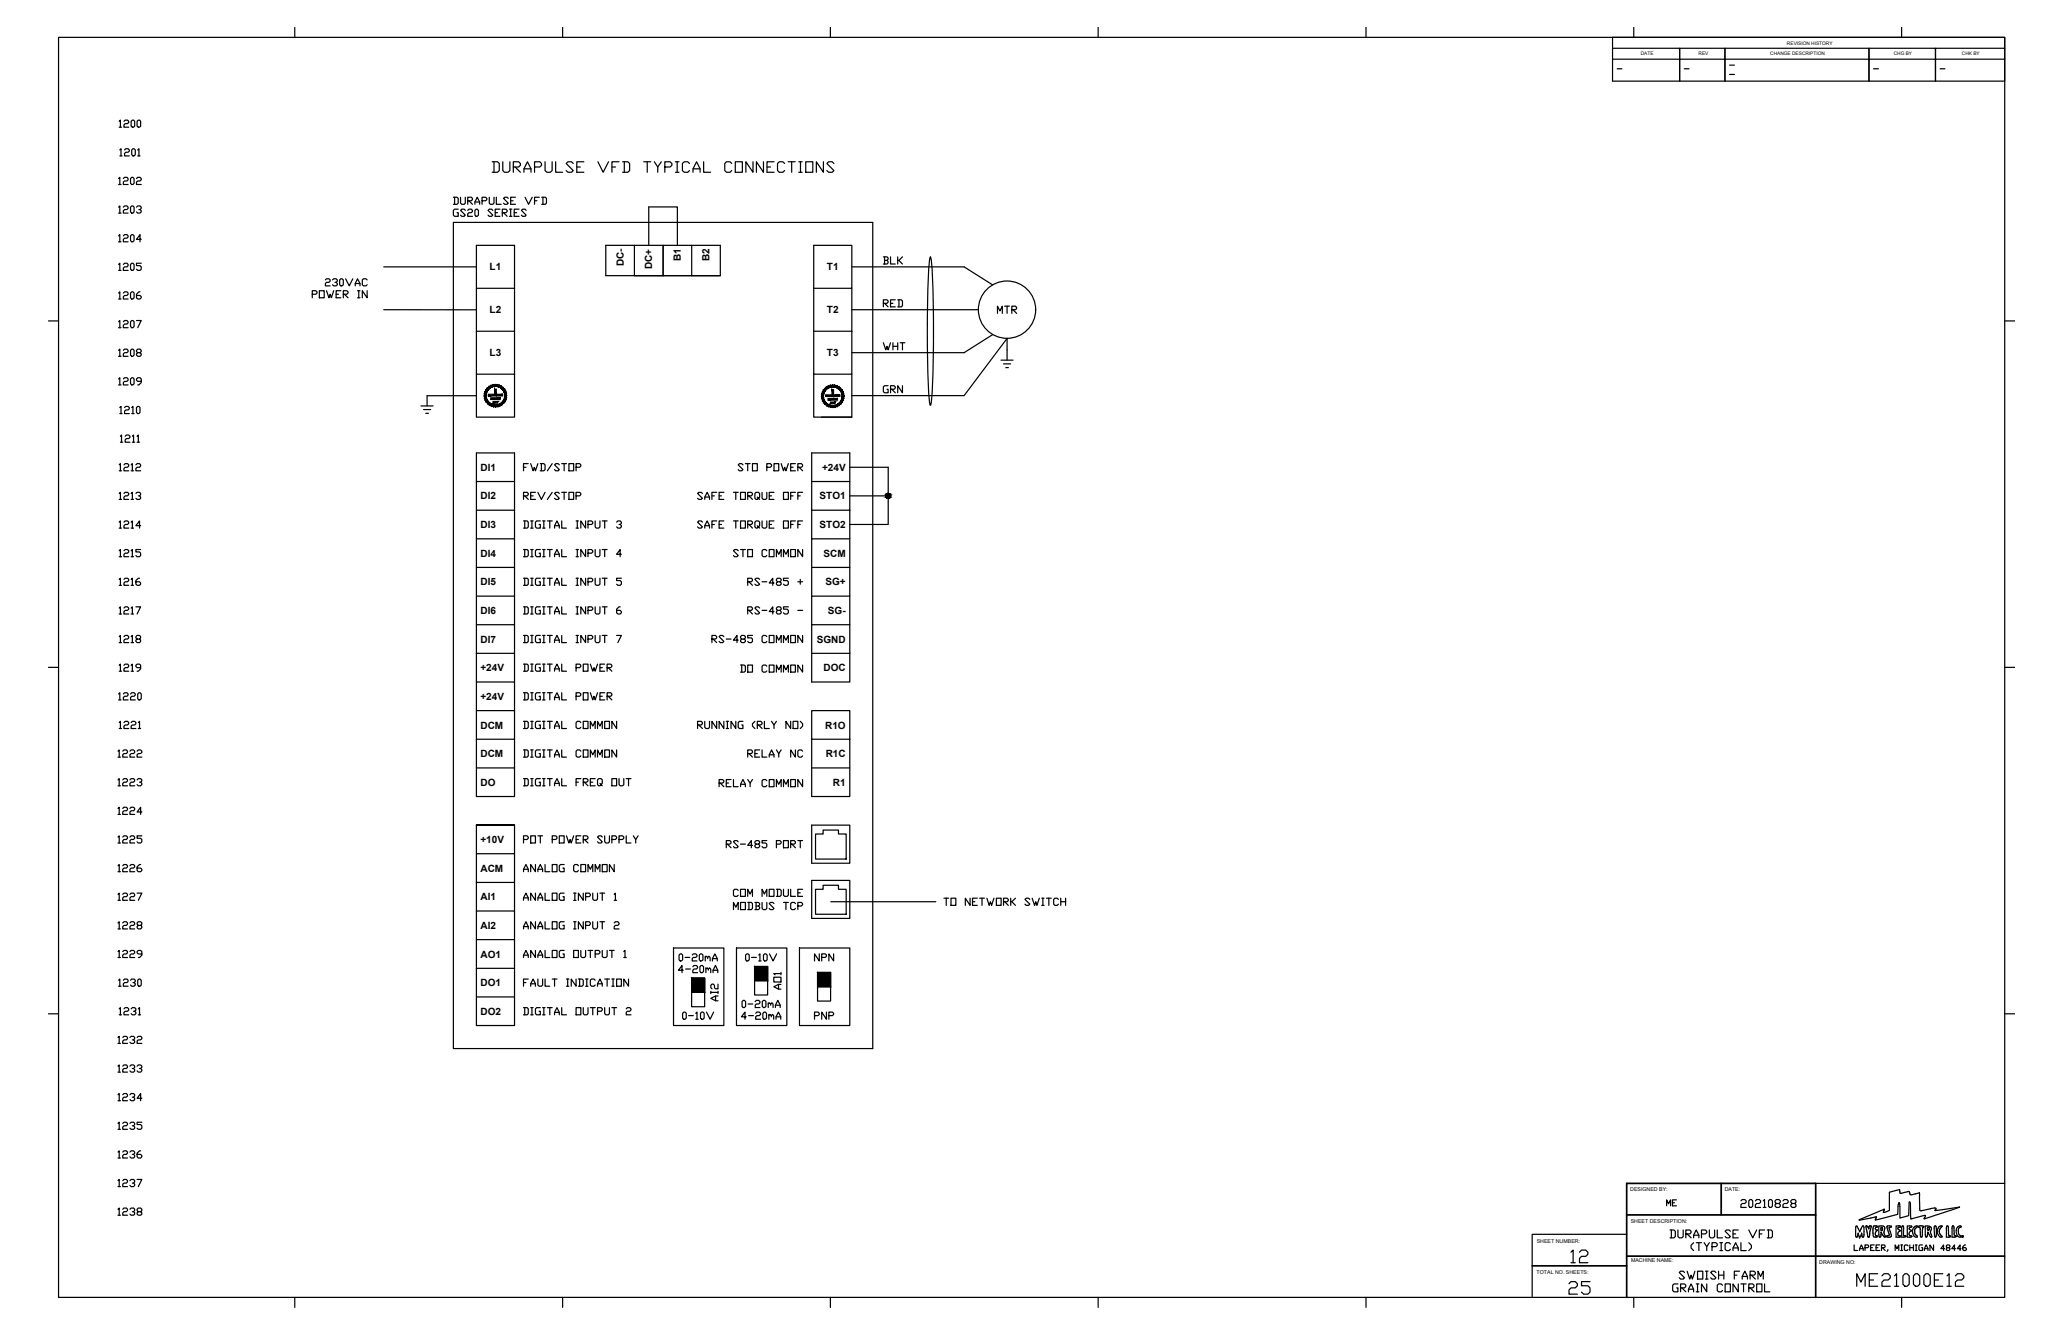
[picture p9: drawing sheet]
<svg xmlns="http://www.w3.org/2000/svg" width="432mm" height="279mm" viewBox="0 0 432 279" stroke-linecap="round" stroke-linejoin="round" font-family="sans-serif">
<!-- layer: TITLE BLOCK -->
<path d="M340.6 254.5h39.6M360.4 247.9v6.6M320.9 265.1h19.7M340.6 271.7v-23.8h39.6v23.8M340.6 263.1h79.2" fill="none" stroke="#000" stroke-width=".36"/>
<g fill="none" stroke="#000" stroke-width=".25">
<path d="M12.3 7.8h407.5v263.9h-407.5zM61.7 5.7v2.1M117.8 5.7v2.1M173.9 5.7v2.1M230 5.7v2.1M286.1 5.7v2.1M337.7 10.1h14v2.3v-2.3h9.5v2.3v-2.3h30.2v2.3v-2.3h13.9v2.3v-2.3h14.5M337.7 12.4h14v4.6v-4.6h9.5v4.6v-4.6h30.2v4.6v-4.6h13.9v4.6v-4.6h14.5M337.7 7.8v9.2h82.1v-9.2h-82.1M342.1 5.7v2.1M398.2 5.7v2.1M10.1 67.2h2.2"/>
<path d="M419.8 67.2h2.1M10.1 139.8h2.2M419.8 139.8h2.1M10.1 212.3h2.2M419.8 212.3h2.1M340.6 258.5h-19.7v13.2M380.2 247.9h39.6M61.7 271.7v2.1M117.8 271.7v2.1M173.9 271.7v2.1M230 271.7v2.1M286.1 271.7v2.1"/>
<path d="M342.1 271.7v2.1M398.2 271.7v2.1"/>
</g>
<!-- layer: 0 -->
<g fill="none" stroke="#000" stroke-width=".25">
<path d="M68.1 58.6l.3-.2h.5l.2 .2v.3l-.2 .2h-.5l-.3 .3v.5h1M69.6 58.6l.3-.2h.5l.2 .2v.3l-.2 .2h-.3M70.4 59.1l.2 .3v.2l-.2 .3h-.5l-.3-.3M71.1 58.6l.3-.2h.2l.3 .2v1l-.3 .3h-.2l-.3-.3zM72.4 58.4l.7 1.5 .8-1.5M74.4 59.9v-.5l.5-1 .5 1v.5M74.4 59.4h1M76.9 58.6l-.3-.2h-.5l-.2 .2v1l.2 .3h.5l.3-.3M80.4 55.9h19.4M94.9 46.6h87.9v173h-87.9zM94.9 41.3h.8l.3 .2v1.1l-.3 .2h-.8M95.2 41.3v1.5"/>
<path d="M96 43.8h-.8l-.3 .3v1l.3 .2h.8v-.8h-.3M96.4 41.3v1.3l.3 .2h.5l.2-.2v-1.3M97.4 44.1l-.2-.3h-.5l-.3 .3 1 1-.2 .2h-.5l-.3-.2M97.9 42.1h.8l.2-.3v-.3l-.2-.2h-.8v1.5M97.9 44.1l.3-.3h.5l.2 .3v.2l-.2 .2h-.5l-.3 .3v.5h1M98.2 42.1l.7 .7M99.4 42.8v-.5l.5-1 .5 1v.5M99.4 42.3h1M99.7 43.8h.2l.3 .3v1l-.3 .2h-.2l-.3-.2v-1zM99.8 51.4h7.9v9h-7.9zM101 42.1h.7l.2-.3v-.3l-.2-.2h-.7v1.5M102.5 41.3v1.3l.2 .2h.5l.2-.2v-1.3"/>
<path d="M103.2 44.1l-.3-.3h-.4l-.3 .3 1 1-.3 .2h-.4l-.3-.2M103.7 44.5h.5M103.9 41.3v1.5h1.1M104.7 43.8h-1v1.5h1M105.2 44.5h.7l.3-.2v-.2l-.3-.3h-.7v1.5M105.4 44.5l.8 .8M106.4 41.5l-.2-.2h-.5l-.3 .2 1 1.1-.2 .2h-.5l-.3-.2M106.7 45.3h.5M106.7 43.8h.5M106.9 42.1h.5M106.9 43.8v1.5M107.7 44.5h.5"/>
<path d="M107.9 41.3h-1v1.5h1M108.7 43.8h-1v1.5h1M109.9 41.3l.8 1.5 .7-1.5M110.2 44.1l-.3-.3h-.5l-.2 .3 1 1-.3 .2h-.5l-.2-.2M111.9 42.1h.5M112.9 41.3h-1v1.5M113.4 41.3h.8l.2 .2v1.1l-.2 .2h-.8M113.7 41.3v1.5M132.8 51.4v6.3h6.1h-12v-6.3h12v6.3M135.9 51.4v-8.1h5.9v8.1M138.9 57.7h11.9h-5.9M138.9 57.7v-6.3h11.9v6.3"/>
<path d="M138.9 57.7h6M144.9 51.4v6.3M178.4 55.9h23.5l6 3.8M194.8 53.8a61.2 61.2 0 0 1 .7 11.4l-.1 12a34.8 34.8 0 0 1-.6 7.7 61.2 61.2 0 0 1-.6-11.4l.1-12a34.8 34.8 0 0 1 .5-7.7zM65.4 61.6h.7l.3-.2v-.3l-.3-.2h-.7v1.5M66.9 60.9h1v1.5h-1zM68.4 60.9l.5 1.5 .2-.8 .3 .8 .5-1.5M70.4 61.6h.5M71.4 60.9h-1v1.5h1M71.9 61.6h.7l.3-.2v-.3l-.3-.2h-.7v1.5M72.1 61.6l.8 .8M74.9 62.4h.5"/>
<path d="M74.9 60.9h.5M75.1 60.9v1.5M76.9 60.9v1.5l-1-1.5v1.5M80.4 64.9h19.4M99.8 78.4h7.9v9h-7.9zM99.8 60.4v9M107.7 69.4h-7.9v9M107.7 60.4v18M170.4 60.4h8v-9h-8v18M170.4 69.4v9h8v-9M170.4 78.4v9h8v-9M170.4 69.4h8"/>
<path d="M178.4 64.9h26.5M178.4 60.4v9M207.9 70.1l-6 3.8h-23.5M210.9 73.3v-2.4l-9 12h-23.5M25.2 91.4l.2-.3v1.5M25.2 92.6h.5M26.2 91.4l.3-.3h.5l.2 .3v.2l-.2 .3h-.5l-.3 .2v.5h1M27.7 91.4l.3-.3v1.5M27.7 92.6h.5M28.7 91.4l.3-.3v1.5M28.7 92.6h.5M89.4 82.9h10.4"/>
<path d="M107.7 94.9h-7.9v6M170 94.9h8v6M172 87.4h6.4M178 97.9h8v11.9h-8M99.8 106.9v-6h7.9v6M99.8 112.9v-6h7.9v6M99.8 118.8v-5.9h7.9v5.9M109.6 109.1h.8l.2 .3v1l-.2 .2h-.8M109.6 115.1h.8l.2 .3v.9l-.2 .3h-.8M109.9 109.1v1.5M109.9 115.1v1.5M111.1 109.1h.5"/>
<path d="M111.1 110.6h.5M111.1 115.1h.5M111.1 116.6h.5M111.4 109.1v1.5M111.4 115.1v1.5M113.1 109.1h-.7l-.3 .3v1l.3 .2h.7v-.8h-.2M113.1 115.1h-.7l-.3 .3v.9l.3 .3h.7v-.7h-.2M113.6 109.1h.5M113.6 110.6h.5M113.6 115.1h.5M113.6 116.6h.5M113.9 109.1v1.5"/>
<path d="M113.9 115.1v1.5M114.6 109.1h1M114.6 115.1h1M115.1 109.1v1.5M115.1 115.1v1.5M116.1 110.6v-.5l.5-1 .5 1v.5M116.1 116.6v-.5l.5-1 .5 1v.5M116.1 110.1h1M116.1 116.1h1M117.6 109.1v1.5h1M117.6 115.1v1.5h1M120.6 109.1h.5"/>
<path d="M120.6 110.6h.5M120.6 115.1h.5M120.6 116.6h.5M120.9 109.1v1.5M120.9 115.1v1.5M122.6 109.1v1.5l-1-1.5v1.5M122.6 115.1v1.5l-1-1.5v1.5M123.1 109.8h.8l.2-.2v-.2l-.2-.3h-.8v1.5M123.1 115.9h.8l.2-.3v-.2l-.2-.3h-.8v1.5M124.6 109.1v1.3l.3 .2h.5l.2-.2v-1.3M124.6 115.1v1.2l.3 .3h.5l.2-.3v-1.2M126.1 109.1h1"/>
<path d="M126.1 115.1h1M126.6 109.1v1.5M126.6 115.1v1.5M129.1 109.4l.3-.3h.5l.2 .3v.2l-.5 .2M129.9 109.8l.2 .3v.3l-.2 .2h-.5l-.3-.2M130.1 116.1h-1l.8-1v1.5M170 100.9h8v6h-8zM178 106.9v6h-8v5.9M178 112.9v5.9h-8v6.1M178 118.8v6.1h-8v5.9M178 103.9h8M99.8 124.9v-6.1h7.9v6.1"/>
<path d="M99.8 130.8v-5.9h7.9v5.9M99.8 130.8h7.9v6h-7.9zM99.8 136.8v6M109.6 121.1h.8l.2 .2v1.1l-.2 .2h-.8M109.6 127.1h.8l.2 .3v.9l-.2 .3h-.8M109.6 133.1h.8l.2 .2v1l-.2 .3h-.8M109.9 121.1v1.5M109.9 127.1v1.5M109.9 133.1v1.5M111.1 121.1h.5M111.1 122.6h.5M111.1 127.1h.5"/>
<path d="M111.1 128.6h.5M111.1 133.1h.5M111.1 134.6h.5M111.4 121.1v1.5M111.4 127.1v1.5M111.4 133.1v1.5M113.1 121.1h-.7l-.3 .2v1.1l.3 .2h.7v-.8h-.2M113.1 127.1h-.7l-.3 .3v.9l.3 .3h.7v-.8h-.2M113.1 133.1h-.7l-.3 .2v1l.3 .3h.7v-.7h-.2M113.6 121.1h.5M113.6 122.6h.5M113.6 127.1h.5"/>
<path d="M113.6 128.6h.5M113.6 133.1h.5M113.6 134.6h.5M113.9 121.1v1.5M113.9 127.1v1.5M113.9 133.1v1.5M114.6 121.1h1M114.6 127.1h1M114.6 133.1h1M115.1 121.1v1.5M115.1 127.1v1.5M115.1 133.1v1.5"/>
<path d="M116.1 122.6v-.5l.5-1 .5 1v.5M116.1 128.6v-.5l.5-1 .5 1v.5M116.1 134.6v-.5l.5-1 .5 1v.5M116.1 122.1h1M116.1 128.1h1M116.1 134.1h1M117.6 121.1v1.5h1M117.6 127.1v1.5h1M117.6 133.1v1.5h1M120.6 121.1h.5M120.6 122.6h.5M120.6 127.1h.5"/>
<path d="M120.6 128.6h.5M120.6 133.1h.5M120.6 134.6h.5M120.9 121.1v1.5M120.9 127.1v1.5M120.9 133.1v1.5M122.6 121.1v1.5l-1-1.5v1.5M122.6 127.1v1.5l-1-1.5v1.5M122.6 133.1v1.5l-1-1.5v1.5M123.1 121.8h.8l.2-.2v-.3l-.2-.2h-.8v1.5M123.1 127.8h.8l.2-.2v-.2l-.2-.3h-.8v1.5M123.1 133.9h.8l.2-.3v-.3l-.2-.2h-.8v1.5"/>
<path d="M124.6 121.1v1.3l.3 .2h.5l.2-.2v-1.3M124.6 127.1v1.2l.3 .3h.5l.2-.3v-1.2M124.6 133.1v1.2l.3 .3h.5l.2-.3v-1.2M126.1 121.1h1M126.1 127.1h1M126.1 133.1h1M126.6 121.1v1.5M126.6 127.1v1.5M126.6 133.1v1.5M129.1 133.1h1l-.7 1.5M129.9 127.1h-.3l-.5 .5v.7l.3 .3h.5l.2-.3v-.2l-.2-.3h-.8M130.1 121.1h-1v.5h.8l.2 .2v.6l-.2 .2h-.5l-.3-.2"/>
<path d="M155.1 139.3h.7l.3 .2v1l-.3 .3h-.7M155.3 139.3v1.5M156.6 139.3h1v1.5h-1zM160.6 139.5l-.3-.2h-.5l-.2 .2v1l.2 .3h.5l.3-.3M161.1 139.3h1v1.5h-1zM165.6 139.3h1v1.5h-1zM168.1 139.3v1.5l-1-1.5v1.5M170 136.8v6h8v-6M170 136.8h8M178 124.9v5.9h-8v6M178 130.8v6M99.8 148.8v-6h7.9v6"/>
<path d="M99.8 148.8h7.9v6h-7.9zM99.8 154.8v6M107.7 154.8v6M109.6 151.1h.8l.2 .2v1l-.2 .3h-.8M109.6 157.1h.8l.2 .2v1l-.2 .3h-.8M109.9 151.1v1.5M109.9 157.1v1.5M111.1 151.1h.5M111.1 152.6h.5M111.1 157.1h.5M111.1 158.6h.5M111.4 151.1v1.5"/>
<path d="M111.4 157.1v1.5M113.1 151.1h-.7l-.3 .2v1l.3 .3h.7v-.8h-.2M113.1 157.1h-.7l-.3 .2v1l.3 .3h.7v-.8h-.2M113.6 151.1h.5M113.6 152.6h.5M113.6 157.1h.5M113.6 158.6h.5M113.9 151.1v1.5M113.9 157.1v1.5M114.6 151.1h1M114.6 157.1h1M115.1 151.1v1.5"/>
<path d="M115.1 157.1v1.5M116.1 152.6v-.5l.5-1 .5 1v.5M116.1 158.6v-.5l.5-1 .5 1v.5M116.1 152.1h1M116.1 158.1h1M117.6 151.1v1.5h1M117.6 157.1v1.5h1M121.6 151.3l-.2-.2h-.5l-.3 .2v1l.3 .3h.5l.2-.3M121.6 157.3l-.2-.2h-.5l-.3 .2v1l.3 .3h.5l.2-.3M122.1 151.1h1v1.5h-1zM122.1 157.1h1v1.5h-1zM123.6 152.6v-1.5l.5 1 .5-1v1.5"/>
<path d="M123.6 158.6v-1.5l.5 1 .5-1v1.5M125.1 152.6v-1.5l.5 1 .5-1v1.5M125.1 158.6v-1.5l.5 1 .5-1v1.5M126.6 151.1h1v1.5h-1zM126.6 157.1h1v1.5h-1zM129.1 151.1v1.5l-1-1.5v1.5M129.1 157.1v1.5l-1-1.5v1.5M146.1 151.8h.7l.3-.2v-.3l-.3-.2h-.7v1.5M146.3 151.8l.8 .8M147.6 151.1v1.2l.2 .3h.5l.3-.3v-1.2M150.1 151.1v1.5l-1-1.5v1.5M151.6 151.1v1.5l-1-1.5v1.5"/>
<path d="M152.1 151.1h.5M152.1 152.6h.5M152.3 151.1v1.5M154.1 151.1v1.5l-1-1.5v1.5M155.6 151.1h-.8l-.2 .2v1l.2 .3h.8v-.8h-.3M158.1 151.1l-.5 .5v.5l.5 .5M158.6 151.8h.7l.3-.2v-.3l-.3-.2h-.7v1.5M158.8 151.8l.8 .8M160.1 151.1v1.5h1M161.6 151.1l.5 .7v.8M162.6 140.8v-1.5l.5 1 .5-1v1.5M162.6 151.1l-.5 .7"/>
<path d="M164.1 140.8v-1.5l.5 1 .5-1v1.5M165.6 151.1v1.5l-1-1.5v1.5M166.1 151.1h1v1.5h-1zM167.6 151.1l.5 .5v.5l-.5 .5M170 148.8h8v6h-8zM178 154.8v6h-8v6h8v-6M99.8 160.8h7.9v6h-7.9zM99.8 178.8v-6h7.9h-7.9h7.9v6M99.8 178.8h7.9v6h-7.9zM109.6 163.1h.8l.2 .2v1l-.2 .3h-.8M109.9 163.1v1.5M111.1 163.1h.5"/>
<path d="M111.1 164.6h.5M111.4 163.1v1.5M113.1 163.1h-.7l-.3 .2v1l.3 .3h.7v-.8h-.2M113.6 163.1h.5M113.6 164.6h.5M113.9 163.1v1.5M114.6 163.1h1M115.1 163.1v1.5M116.1 164.6v-.5l.5-1 .5 1v.5M116.1 164.1h1M117.6 163.1v1.5h1M120.6 163.8h.5"/>
<path d="M121.6 163.1h-1v1.5M122.1 163.8h.8l.2-.2v-.3l-.2-.2h-.8v1.5M122.4 163.8l.7 .8M123.6 163.8h.5M124.6 163.1h-1v1.5h1M125.6 164.1l.3 .2-.3 .3h-.2l-.3-.3v-1l.3-.2h.5l.2 .2v.8l-.2 .2 .2 .3M128.1 163.1h1v1.5h-1zM129.6 163.1v1.2l.3 .3h.5l.2-.3v-1.2M131.1 163.1h1M131.6 163.1v1.5M150.6 164h.7l.3-.2v-.3l-.3-.2h-.7v1.5M150.8 164l.8 .8"/>
<path d="M152.1 164h.5M153.1 163.3h-1v1.5h1M153.6 163.3v1.5h1M155.1 164.8v-.5l.5-1 .5 1v.5M155.1 164.3h1M156.6 163.3l.5 .7v.8M157.6 163.3l-.5 .7M160.6 163.5l-.3-.2h-.5l-.2 .2v1l.2 .3h.5l.3-.3M161.1 163.3h1v1.5h-1zM162.6 164.8v-1.5l.5 1 .5-1v1.5M164.1 164.8v-1.5l.5 1 .5-1v1.5M165.6 163.3h1v1.5h-1z"/>
<path d="M168.1 163.3v1.5l-1-1.5v1.5M170 172.8h8v8h-8zM170.8 174.7h1.6v-.8h3.2v.8h1.6v5.2h-6.4zM99.8 196.8v-6h7.9v6M99.8 196.8h7.9v6h-7.9zM99.8 184.8v6M107.7 184.8v6M109.6 188.6v-.5l.5-1 .5 1v.5M109.6 194.6v-.5l.5-1 .5 1v.5M109.6 188.1h1M109.6 194.1h1M112.1 187.1v1.5l-1-1.5v1.5"/>
<path d="M112.1 193.1v1.5l-1-1.5v1.5M112.1 199.1v1.4l-1-1.4v1.4M112.6 188.6v-.5l.5-1 .5 1v.5M112.6 194.6v-.5l.5-1 .5 1v.5M112.6 188.1h1M112.6 194.1h1M114.1 187.1v1.5h1M114.1 193.1v1.5h1M114.1 199.1v1.4h1M115.6 187.1h1v1.5h-1zM115.6 193.1h1v1.5h-1zM115.6 199.1h1v1.4h-1z"/>
<path d="M118.1 187.1h-.7l-.3 .2v1l.3 .3h.7v-.8h-.2M118.1 193.1h-.7l-.3 .2v1l.3 .3h.7v-.8h-.2M118.1 199.1h-.7l-.3 .2v1l.3 .2h.7v-.7h-.2M120.1 199.1h1v1.4h-1zM120.1 187.1h.5M120.1 188.6h.5M120.1 193.1h.5M120.1 194.6h.5M120.4 187.1v1.5M120.4 193.1v1.5M121.6 199.1v1.2l.3 .2h.5l.2-.2v-1.2M122.1 187.1v1.5l-1-1.5v1.5"/>
<path d="M122.1 193.1v1.5l-1-1.5v1.5M122.6 187.8h.8l.2-.2v-.3l-.2-.2h-.8v1.5M122.6 193.8h.8l.2-.2v-.3l-.2-.2h-.8v1.5M123.1 199.1h1M123.6 199.1v1.4M124.1 187.1v1.2l.3 .3h.5l.2-.3v-1.2M124.1 193.1v1.2l.3 .3h.5l.2-.3v-1.2M124.6 199.8h.8l.2-.2v-.3l-.2-.2h-.8v1.4M125.6 187.1h1M125.6 193.1h1M126.1 199.1v1.2l.3 .2h.5l.2-.2v-1.2M126.1 187.1v1.5"/>
<path d="M126.1 193.1v1.5M127.6 199.1h1M128.1 199.1v1.4M128.6 187.3l.3-.2v1.5M128.6 193.3l.3-.2h.5l.2 .2v.3l-.2 .2h-.5l-.3 .3v.5h1M128.6 188.6h.5M130.6 199.3l.3-.2v1.4M141 198.6h10.6v16.2h-10.6zM153.6 190.5v-1.5l.5 1 .5-1v1.5M154.2 198.6h10.6v16.2h-10.6zM154.6 186.5l-.3-.2h-.5l-.2 .2v1l.2 .2h.5l.3-.2M155.1 186.3h1v1.4h-1z"/>
<path d="M155.1 189h1v1.5h-1zM156.6 187.7v-1.4l.5 1 .5-1v1.4M156.6 189h.7l.3 .2v1.1l-.3 .2h-.7M156.8 189v1.5M158.1 189h.7l.3 .2v.3l-.3 .3M158.3 189.8h.5l.3 .2v.3l-.3 .2h-.7M158.3 189v1.5M159.6 187.7v-1.4l.5 1 .5-1v1.4M159.6 189v1.3l.2 .2h.5l.3-.2v-1.3M161.1 186.3h1v1.4h-1zM162.1 189.2l-.3-.2h-.5l-.2 .2 1 1.1-.3 .2h-.5l-.2-.2M162.6 186.3h.7l.3 .2v1l-.3 .2h-.7"/>
<path d="M162.8 186.3v1.4M164.1 186.3v1.2l.2 .2h.5l.3-.2v-1.2M164.1 189h1M164.6 189v1.5M165.6 186.3v1.4h1M166.6 189.2l-.3-.2h-.5l-.2 .2v1.1l.2 .2h.5l.3-.2M167.1 189.8h.7l.3-.3v-.3l-.3-.2h-.7v1.5M167.1 187h.5M167.4 198.6h10.6v16.2h-10.6zM168.1 186.3h-1v1.4h1M170 184.4h8v8h-8zM170.8 186.3h1.6v-.9h3.2v.9h1.6v5.2h-6.4z"/>
<path d="M174 188.9h22M99.8 208.8h7.9v6h-7.9zM99.8 202.8v6M107.7 202.8v6M109.6 200.5v-.4l.5-1 .5 1v.4M109.6 211h.8l.2 .3v1l-.2 .2h-.8M109.6 200.1h1M109.6 205.8h.5M109.9 211v1.5M110.6 205.1h-1v1.5M111.1 206.6v-.5l.5-1 .5 1v.5M111.1 206.1h1"/>
<path d="M111.1 211h.5M111.1 212.5h.5M111.4 211v1.5M112.6 200.5v-.4l.5-1 .5 1v.4M112.6 205.1v1.2l.3 .3h.5l.2-.3v-1.2M112.6 200.1h1M113.1 211h-.7l-.3 .3v1l.3 .2h.7v-.7h-.2M113.6 211h.5M113.6 212.5h.5M113.9 211v1.5M114.1 205.1v1.5h1M114.6 211h1"/>
<path d="M115.1 211v1.5M115.6 205.1h1M116.1 212.5v-.5l.5-1 .5 1v.5M116.1 205.1v1.5M116.1 212h1M117.6 211v1.5h1M118.6 205.1h.5M118.6 206.6h.5M118.9 205.1v1.5M120.6 205.1v1.5l-1-1.5v1.5M120.6 211h1v1.5h-1zM121.1 205.1h.8l.2 .2v1l-.2 .3h-.8"/>
<path d="M121.4 205.1v1.5M122.1 211v1.3l.3 .2h.5l.2-.2v-1.3M122.6 205.1h.5M122.6 206.6h.5M122.9 205.1v1.5M123.6 211h1M124.1 211v1.5M124.6 205.3l-.2-.2h-.5l-.3 .2v1l.3 .3h.5l.2-.3M125.1 206.6v-.5l.5-1 .5 1v.5M125.1 211.8h.8l.2-.2v-.3l-.2-.3h-.8v1.5M125.1 206.1h1M126.6 211v1.3l.3 .2h.5l.2-.2v-1.3"/>
<path d="M126.6 205.1h1M127.1 205.1v1.5M128.1 205.1h.5M128.1 206.6h.5M128.1 211h1M128.4 205.1v1.5M128.6 211v1.5M129.1 205.1h1v1.5h-1zM130.6 200.5h.5M131.1 211.3l.3-.3h.5l.2 .3v.3l-.2 .2h-.5l-.3 .2v.5h1M131.6 205.1v1.5l-1-1.5v1.5M143.2 212h.3l.2 .2v1l-.2 .3h-.3l-.3-.3v-1z"/>
<path d="M144.2 212.7h1M144.8 204.9h2.8v6h-2.8zM144.8 204.9h2.8v2.9h-2.8zM145.7 212.2l.3-.2v1.5M145.7 213.5h.5M146.7 212.2l.2-.2h.3l.3 .2v1l-.3 .3h-.3l-.2-.3zM147.9 212l.8 1.5 .7-1.5M155.4 209.8l.2-.3h.3l.2 .3v1l-.2 .2-.5-.2zM156.3 213h-1l.7-1v1.5M156.6 210.3h1M156.8 212.7h1M158 202.4h2.7v6h-2.7z"/>
<path d="M158 202.4h2.7v3h-2.7zM158.1 209.8l.3-.3h.5l.2 .3v.2l-.2 .3h-.5l-.3 .2v.5h1M158.2 212.2l.3-.2h.5l.3 .2v.3l-.3 .2h-.5l-.3 .3v.5h1.1M159.6 209.8l.3-.3h.2l.3 .3v1l-.3 .2h-.2l-.3-.2zM159.8 212.2l.2-.2h.3l.2 .2v1l-.2 .3h-.3l-.2-.3zM160.9 210.3l.2-.3 .3 .3v.2M160.9 210v1M161 212.7l.3-.2 .2 .2v.3M161 212.5v1M161.4 210.3l.2-.3 .3 .3v.7M161.5 212.7l.3-.2 .2 .2v.8M162.4 211v-.5l.5-1 .5 1v.5"/>
<path d="M162.4 210.5h1M162.5 213.5v-.5l.5-1 .5 1v.5M162.5 213h1M171.2 203.7h2.7v6h-2.7zM171.2 203.7h2.7v3h-2.7zM388.6 258.5v.5a.2 .2 0 0 0 .3 .1 .2 .2 0 0 0 .1-.2M389 258.7v.2M389.1 258.4l-.1 .3M389.1 258.4h.1M389.1 258.5l.3 .8 .4-.9 .1 .3M389.2 257.4l-.3-.6h-.2l-.1 1.7M389.2 257.4l.3 .6 .2-.6"/>
<path d="M389.9 258.4h.1M389.9 258.7l.1 .3M390 256.8l-.3 .6M390 256.8l.1-.1a3 3 0 0 1 .2 2l-.1 .4-.2-.1M390.7 256.9l.2-.1 .3 .3M390.7 256.9l.4 1.8M391.1 258.7v.2M391.2 257.1l.2 .3v-.3M391.5 258.5l-.1 .6h-.2l-.1-.2M391.5 256.8l-.1 .3M391.5 258.3v.2M391.7 256.8h.2"/>
<path d="M391.7 256.7l-.2 .1M391.7 257.4l-.2 .9M391.8 257l-.1 .3M391.9 256.8v.2M392.3 257a3.4 3.4 0 0 0 .2 2.1h.4M392.4 256.8l-.1 .2M392.7 254.9l-3.3 .7v-.2M392.7 254.9l.2 .1M392.7 256.8h.2M392.7 256.7l-.3 .1M392.7 255.5h.1M392.7 257.3l.1 .2"/>
<path d="M392.8 258.1a.45 .45 0 0 0-.2 .5 .45 .45 0 0 0 .5 .3M392.8 255.3l-.1 .2M392.8 257.5l.3 .2M392.8 255.1v.2M392.9 256.8l.2 .2-.3 .1-.1 .2M392.9 255l-.1 .1M393.1 258.8v.2l-.2 .1M393.1 257.7l-.3 .4M393.1 257.7h.1M393.4 258.5l.1 .4a.21 .21 0 0 0 .2 .2 .21 .21 0 0 0 .2-.3M393.9 258.8v-.8l.6 1 .2 .1 .1-.2M393.9 257.1v.6"/>
<path d="M393.9 256.7l.7 .3M393.9 257.7h.1M393.9 256.8h-.5l.1 1.8M394 257.1a.36 .36 0 0 1 .2 .2 .36 .36 0 0 1-.1 .4M394 257.1h-.1M394.1 257.7l-.1 .1M394.4 253.9h.1M394.5 253.5l-.1 .4M394.5 258.4l.2 .2M394.6 253.4l-.1-.1-5.1 2.2M394.6 253.4l-.1 .1M394.6 257v1.4"/>
<path d="M394.7 258.6l.1 .3M395.2 257.2l.4 1.4v.1l-.3 .1M395.3 256.8l-.2 .1 .1 .3M395.3 258.8l-.2 .1M395.6 257.3l.4 1.3a.46 .46 0 0 1-.2 .5 .46 .46 0 0 1-.5 0l-.2-.2M395.6 257.1v.2M395.6 256.7l-.3 .1M395.7 256.8l.4 .1-.5 .2M397.4 257.3l.7 .4-.4 .2M397.5 258.7l.5 .2M397.5 257.1l-.1 .2M397.5 256.7l.4 .1"/>
<path d="M397.5 256.8h-.4v2.3h.4M397.6 252l.1-.1a.37 .37 0 0 1 .1 .6v.2M397.6 252l-.2 2.3-4.6 1.2M397.7 257.9l-.3 .4 .1 .4M397.8 256.8l.1 .2-.4 .1M397.9 259.1h-.4M398 258.9v.1M398 259l-.2 .1M398.6 258.4a.44 .44 0 0 0 .5 .5M398.6 257.2l-.1-.4h-.1l-.2 .3v2l.9-.1M398.6 257.3v1.1M398.8 249.7l-.9 .2-.1-.8-2.1 .6v3.8l-1.2 .4"/>
<path d="M399.5 249.6l-.7 .2M399.7 249.6l.2 .1a.47 .47 0 0 0 .1 .5 .47 .47 0 0 0 .6 0l1.4-.4v3.2M399.7 249.6h-.2M399.8 257.3l.6 .4-.3 .2M399.8 257.2v.1M399.9 258.1a.65 .65 0 0 0 .5 .9l-.1-.1M400 252.1l-.1-.3-.2 2.8-1.8 .5v-2.4M400.1 252.1v2.7v.5h.2M400.1 257.9l-.3 .2M400.2 256.8h-.8v2.3l1-.1M400.2 256.8l.1 .1M400.3 257l-.5 .2"/>
<path d="M400.3 256.9v.1M401.1 257.3l-.1 .9 .3 .5M401.2 258.7l.3 .2v.2M401.3 256.8a1.28 1.28 0 0 0-.8 1.1 1.28 1.28 0 0 0 .8 1.2h.2M401.3 256.8h.2M401.3 257.1l-.2 .2M401.5 256.8v.1M401.5 256.9l-.2 .2M401.7 256.9l.4 .4M402 253v.4M402 256.8l-.3 .1M402 256.8h.5"/>
<path d="M402.1 257.3v.8M402.1 258.1l.1 .5M402.1 258.6l.1 .4 .3 .1M402.5 256.8l.3 .1v.1M402.6 258.6l-.1 .4M402.6 257.3l-.1 1.3M402.8 257l-.2 .3M403.1 254.9l-.1 .4M403.1 254.6l-2.8 .7M403.1 254.5v.4M403.2 258.5v.4a.19 .19 0 0 0 .2 .2 .19 .19 0 0 0 .2-.2l.1-.9 .5 1 .2 .1M403.2 255.2h-.2"/>
<path d="M403.6 257.2l.1 .4M403.7 257.1h.2M403.7 257.1l-.1 .1M403.7 257.6l.1 .1M403.9 257.1l.1 .1M404 257.5l-.3 .2M404 257.2v.2M404 257.4v.1M404.3 253.2l-2 .4-.3-.2M404.3 257.9v.4M404.3 257.9a.65 .65 0 0 0 .1-.8 .65 .65 0 0 0-.7-.3l-.5-.1v1.8M404.3 258.3l.3 .7"/>
<path d="M404.5 259l-.1 .1M405.1 256.8v1.7l.2 .6 .2-.4v-1.4M405.1 256.8h.3M405.4 256.8v.2M405.4 253.1h-1.1M405.4 257l.1 .3M406.1 257.7v.4M406.1 258.1l.1 .2M406.2 258.3l.5 .7h-.5M406.3 257.3l-.2 .4M406.5 257.1l-.2 .2M406.6 256.8h.1"/>
<path d="M406.7 256.8a1.22 1.22 0 0 0-1.1 .9 1.22 1.22 0 0 0 .6 1.3M406.7 256.9l-.2 .2M406.7 256.8v.1M407.6 257.3v-.3a.18 .18 0 0 1 .2-.3 .18 .18 0 0 1 .2 .3v1.3M407.6 257.3v1.8l.8-.1M408 258.3l.1 .3M408.1 258.6l.3 .3M408.4 258.8v.2M409.1 257l-.1-.3-.2 .3v2.1h.6M409.2 257v1.3M409.2 258.3a.39 .39 0 0 0 .4 .6M409.6 258.8v.2"/>
<path d="M409.6 259l-.2 .1M409.7 257.6a1.04 1.04 0 0 0 .9 1.5v-.2l-.2-.2M410.2 257.2a1.52 1.52 0 0 0 .2 1.5M410.3 252.8l-7.1 2.4M410.3 252.8l-5.1 .7 .2-.4M410.4 256.8l-.5 .3-.2 .6M410.4 256.8l.3 .1-.5 .3M410.8 259h.3M410.8 258.9l.2-.1 .1 .2M410.8 258.9v.1M388.3 260.7v1.2h.7M389.4 261.9v-.4l.4-.8 .4 .8v.4"/>
<path d="M389.4 261.5h.8M390.6 261.3h.5l.2-.4-.2-.2h-.5v1.2M391.7 261.3h.4M392.5 260.7h-.8v1.2h.8M392.9 261.3h.3M393.6 260.7h-.7v1.2h.7M394 261.3h.6l.2-.4-.2-.2h-.6v1.2M394.2 261.3l.6 .6M395.3 261.7l-.2 .4M396.9 261.9v-1.2l.3 .8 .4-.8v1.2M398 261.9h.4M398 260.7h.4"/>
<path d="M398.2 260.7v1.2M399.5 260.9l-.1-.2h-.4l-.2 .2v.8l.2 .2h.4l.1-.2M399.9 261.3h.8M399.9 260.7v1.2M400.7 260.7v1.2M401.1 261.9h.4M401.1 260.7h.4M401.3 260.7v1.2M402.6 260.7h-.6l-.2 .2v.8l.2 .2h.6v-.6h-.2M403 261.9v-.4l.4-.8 .3 .8v.4M403 261.5h.7M404.9 260.7v1.2l-.8-1.2v1.2"/>
<path d="M407.2 261.5h-.8l.6-.8v1.2M407.8 261.3l-.2-.4 .2-.2h.3l.2 .4-.7 .4 .2 .4h.3l.2-.2-.2-.4M409.5 261.5h-.8l.6-.8v1.2M410.6 261.5h-.7l.5-.8v1.2M411.6 260.7h-.2l-.4 .4v.6l.2 .2h.4l.2-.2-.2-.4h-.6"/>
<circle cx="186" cy="103.8" r=".52"/>
</g>
<!-- layer: ATTRIBUTE -->
<path d="M354.7 260.3l-.6 .5v.6l.6 .5M355.8 260.3v1.6M356.9 260.3l.5 .8v.8M358.5 261.1h.8l.3-.3v-.2l-.3-.3h-.8v1.6M360.2 261.9h.5M360.4 260.3v1.6M362.4 260.6l-.3-.3h-.6l-.2 .3v1.1l.2 .2h.6l.3-.2M362.9 261.9v-.5l.6-1.1 .5 1.1v.5M364.6 260.3v1.6h1.1M366.2 260.3l.6 .5v.6l-.6 .5" fill="none" stroke="#000" stroke-width=".25"/>
<!-- layer: GRAPHIC -->
<g fill="none" stroke="#000" stroke-width=".25">
<path d="M209.6 75.4h2.5M210.1 76.2h1.5M210.6 77h.6M210.9 73.3v2.1M88.2 85h2.5M88.7 85.8h1.5M89.2 86.6h.5M89.4 82.9v2.1"/>
<circle cx="210.9" cy="64.9" r="6"/>
</g>
<!-- layer: 0 -->
<g fill="#000" stroke="#000" stroke-width=".21">
<path d="M185.9 104.4h.2zM185.9 103.3h.1z"/>
<path d="M102.2 82.6v.3l3.1-.3zM102.2 82.9l3.1-.3v.3z"/>
<path d="M102.8 83.3v.4l2-.4zM102.8 83.7l2-.4v.4z"/>
<path d="M103.2 84.1v.3l1.1-.3zM103.2 84.4l1.1-.3v.3z"/>
<path d="M103.4 84.8l.3 .4h-.4zM103.4 84.8l.3 .4v-.4zM103.7 84.8l.5 .4h-.5zM103.7 84.8l.5 .4-.1-.4zM104.1 84.8l.5 .2-.4 .2zM104.1 84.8l.5 .2-.1-.3zM104.5 84.7l.5 .1-.4 .2zM104.5 84.7l.5 .1-.2-.3zM104.8 84.5h.6l-.4 .3zM104.8 84.5h.6l-.3-.2zM105.1 84.3l.6-.1-.3 .3zM105.4 84l-.3 .3 .6-.1zM105.4 84l.5-.2-.2 .4zM105.5 83.6l-.1 .4 .5-.2zM105.5 83.6l.5-.3-.1 .5zM105.7 83.3l-.2 .3 .5-.3zM105.7 83.3l.4-.4-.1 .4zM105.7 82.9v.4l.4-.4zM106 82.4l.1 .5h-.4zM105.7 82.5v.4l.3-.5zM105.9 82l.1 .4-.3 .1zM105.5 82.1l.2 .4 .2-.5zM105.7 81.6l.2 .4-.4 .1zM105.4 81.8l.1 .3 .2-.5zM105.4 81.2l.3 .4-.3 .2zM105.1 81.5l.3 .3v-.6zM105 80.9l.4 .3-.3 .3zM105 80.9l-.2 .4 .3 .2zM104.6 80.7l.4 .2-.2 .4zM104.6 80.7l-.1 .4 .3 .2zM104.2 80.6l.4 .1-.1 .4zM104.2 80.6l-.1 .4 .4 .1zM103.7 80.6h.5l-.1 .4zM103.7 80.6v.3l.4 .1zM103.3 80.6h.4v.3zM103.3 80.6l.1 .4 .3-.1zM102.9 80.7l.4-.1 .1 .4zM102.9 80.7l.1 .4 .4-.1zM102.5 80.9l.4-.2 .1 .4zM102.5 80.9l.2 .4 .3-.2zM102.1 81.2l.4-.3 .2 .4zM102.1 81.2l.3 .3 .3-.2zM102.1 81.2l.3 .3-.6 .1zM101.8 81.6l.3 .2 .3-.3zM101.8 81.6l.3 .2-.5 .2zM101.6 82l.3 .1 .2-.3zM101.6 82l.3 .1-.4 .3zM101.5 82.4l.3 .1 .1-.4zM101.5 82.4l.3 .1-.4 .4zM101.4 82.9h.4v-.4zM101.4 82.9h.4l-.3 .4zM101.8 82.9l-.3 .4h.3zM101.5 83.3h.3l-.2 .5zM101.8 83.3l-.2 .5 .3-.2zM101.6 83.8l.3-.2-.1 .6zM101.9 83.6l-.1 .6 .3-.2zM101.8 84.2l.3-.2v.5zM102.1 84v.5l.3-.2zM102.1 84.5l.3-.2 .1 .5zM102.4 84.3l.1 .5 .2-.3zM102.7 84.5l.2 .5-.4-.2zM102.7 84.5l.2 .5 .1-.3zM103 84.7l.3 .5-.4-.2zM103 84.7l.3 .5 .1-.4z"/>
<path d="M103.6 81.5l.3 1.3v-1.3zM103.6 81.5l.3 1.3h-.3z"/>
<path d="M172.9 82.7v.4l3-.4zM172.9 83.1l3-.4v.4z"/>
<path d="M173.4 83.4v.4l2-.4zM173.4 83.8l2-.4v.4z"/>
<path d="M173.9 84.2v.4l1-.4zM173.9 84.6l1-.4v.4z"/>
<path d="M174 84.9l.4 .4h-.5zM174 84.9l.4 .4v-.3zM174.4 85l.4 .3h-.4zM174.4 85l.4 .3v-.4zM174.8 84.9l.5 .2-.5 .2zM174.8 84.9l.5 .2-.2-.3zM175.1 84.8l.6 .1-.4 .2zM175.1 84.8l.6 .1-.2-.3zM175.5 84.6h.5l-.3 .3zM175.5 84.6h.5l-.2-.2zM175.8 84.4l.5-.1-.3 .3zM176 84.1l-.2 .3 .5-.1zM176 84.1l.5-.2-.2 .4zM176.2 83.7l-.2 .4 .5-.2zM176.2 83.7l.5-.2-.2 .4zM176.3 83.4l-.1 .3 .5-.2zM176.3 83.4l.4-.4v.5zM176.3 83v.4l.4-.4zM176.7 82.5v.5h-.4zM176.3 82.6v.4l.4-.5zM176.5 82.1l.2 .4-.4 .1zM176.2 82.2l.1 .4 .2-.5zM176.3 81.7l.2 .4-.3 .1zM176 81.9l.2 .3 .1-.5zM176 81.4l.3 .3-.3 .2zM176 81.4l-.2 .2 .2 .3zM175.7 81.1l.3 .3-.2 .2zM175.7 81.1l-.2 .3 .3 .2zM175.3 80.8l.4 .3-.2 .3zM175.3 80.8l-.2 .4 .4 .2zM174.8 80.7l.5 .1-.2 .4zM174.8 80.7v.4l.3 .1zM174.4 80.7h.4v.4zM174.4 80.7v.3l.4 .1zM173.9 80.7h.5v.3zM173.9 80.7l.1 .4 .4-.1zM173.5 80.8l.4-.1 .1 .4zM173.5 80.8l.1 .4 .4-.1zM173.1 81.1l.4-.3 .1 .4zM173.1 81.1l.2 .3 .3-.2zM172.7 81.4l.4-.3 .2 .3zM172.7 81.4l.3 .2 .3-.2zM172.7 81.4l.3 .2-.5 .1zM172.5 81.7l.3 .2 .2-.3zM172.5 81.7l.3 .2-.6 .2zM172.2 82.1l.4 .1 .2-.3zM172.2 82.1l.4 .1-.5 .3zM172.1 82.5l.4 .1 .1-.4zM172.1 82.5l.4 .1-.5 .4zM172 83h.4l.1-.4zM172 83h.4l-.3 .5zM172.4 83l-.3 .5 .4-.1zM172.1 83.5l.4-.1-.3 .5zM172.5 83.4l-.3 .5 .4-.2zM172.2 83.9l.4-.2-.1 .6zM172.6 83.7l-.1 .6 .3-.2zM172.5 84.3l.3-.2-.1 .5zM172.8 84.1l-.1 .5 .3-.2zM173 84.4l.1 .5-.4-.3zM173 84.4l.1 .5 .2-.3zM173.3 84.6l.2 .5-.4-.2zM173.3 84.6l.2 .5 .1-.3zM173.6 84.8l.3 .5-.4-.2zM173.6 84.8l.3 .5 .1-.4z"/>
<path d="M174.2 81.6l.4 1.3v-1.3zM174.2 81.6l.4 1.3h-.4z"/>
<path d="M185.9 104.4h.1zM185.9 104.4h.1z"/>
<path d="M185.9 103.3h.2zM185.9 103.3h.2z"/>
<path d="M185.9 103.3l.2 .1zM185.8 103.4h.3z"/>
<path d="M185.8 103.4h.4zM185.8 103.4h.4z"/>
<path d="M185.8 104.3h.3zM185.8 104.3l.3 .1z"/>
<path d="M185.8 103.4h.4zM185.7 103.4h.5z"/>
<path d="M185.8 104.3h.4zM185.8 104.3h.3z"/>
<path d="M185.7 103.4h.6zM185.7 103.4h.6z"/>
<path d="M185.7 104.3h.5zM185.7 104.3h.5z"/>
<path d="M185.7 103.4l.6 .1zM185.7 103.4l.6 .1z"/>
<path d="M185.7 104.3h.6zM185.7 104.3h.5z"/>
<path d="M185.7 103.5h.7zM185.6 103.5h.8z"/>
<path d="M185.7 104.2h.6zM185.7 104.2l.6 .1z"/>
<path d="M185.6 103.5h.8zM185.6 103.5h.8z"/>
<path d="M185.6 104.2h.8zM185.6 104.2h.7z"/>
<path d="M185.6 103.5l.8 .1zM185.6 103.5l.8 .1z"/>
<path d="M185.6 104.2h.8zM185.6 104.2h.8z"/>
<path d="M185.6 103.6h.8zM185.6 103.6h.8z"/>
<path d="M185.6 104.1h.8zM185.6 104.1l.8 .1z"/>
<path d="M185.5 103.6l1 .1zM185.5 103.6l1 .1z"/>
<path d="M185.5 104.1h.9zM185.5 104.1h.9z"/>
<path d="M185.5 103.7h1zM185.5 103.7h1z"/>
<path d="M185.5 104h1zM185.5 104l.9 .1z"/>
<path d="M185.5 103.7l1 .1zM185.5 103.7l1 .1z"/>
<path d="M185.5 103.8h1zM185.5 103.8h1z"/>
<path d="M185.5 104h1zM185.5 104h1z"/>
<path d="M185.5 104h1zM185.5 104h1z"/>
<path d="M185.5 103.8l1 .1zM185.5 103.8l1 .1z"/>
<path d="M185.5 103.9h1zM185.5 103.9h1z"/>
<path d="M185.5 103.9h1zM185.5 103.9l1 .1z"/>
<path d="M144.8 204.9l2.8 2.9v-2.9zM144.8 204.9l2.8 2.9h-2.8z"/>
<path d="M158 202.4l2.7 3v-3zM158 202.4l2.7 3h-2.7z"/>
<path d="M171.2 203.7l2.7 3v-3zM171.2 203.7l2.7 3h-2.7z"/>
</g>
<text font-size="6.2" x="327.7" y="272.3">25</text>
<g font-size="5.7">
<text x="328.1" y="265.6">12</text>
<text x="388.1" y="270.6">ME21000E12</text>
</g>
<text font-size="5.3" x="102.3" y="37.4">DURAPULSE VFD TYPICAL CONNECTIONS</text>
<g font-size="4.9">
<text x="184.1" y="65.6">RED</text>
<text x="208.1" y="67">MTR</text>
<text x="184.1" y="83.6">GRN</text>
<text x="151.7" y="211" transform="rotate(-90 151.7 211)">AI2</text>
<text x="169.7" y="214.8">PNP</text>
<text x="350.7" y="269.2">SWOISH FARM</text>
</g>
<g font-size="4.4">
<text x="24" y="27.9">1200</text>
<text x="24.3" y="33.9">1201</text>
<text x="24" y="39.9">1202</text>
<text x="24" y="45.9">1203</text>
<text x="24" y="51.9">1204</text>
<text x="24" y="57.9">1205</text>
<text x="184.1" y="56.4">BLK</text>
<text x="24" y="63.9">1206</text>
<text x="24" y="69.8">1207</text>
<text x="24" y="75.8">1208</text>
<text x="184.1" y="74.4">WHT</text>
<text x="24" y="81.8">1209</text>
<text x="24.3" y="87.8">1210</text>
<text x="24" y="99.8">1212</text>
<text x="108.7" y="99.8">FWD/STOP</text>
<text x="153.8" y="99.8">STO POWER</text>
<text x="24" y="105.8">1213</text>
<text x="108.7" y="105.8">REV/STOP</text>
<text x="145.3" y="105.8">SAFE TORQUE OFF</text>
<text x="24" y="111.8">1214</text>
<text x="145.3" y="111.8">SAFE TORQUE OFF</text>
<text x="24" y="117.8">1215</text>
<text x="152.8" y="117.8">STO COMMON</text>
<text x="24" y="123.8">1216</text>
<text x="155.6" y="123.8">RS-485 +</text>
<text x="24" y="129.8">1217</text>
<text x="155.6" y="129.8">RS-485 -</text>
<text x="24" y="135.8">1218</text>
<text x="148.2" y="135.8">RS-485 COMMON</text>
<text x="24" y="141.8">1219</text>
<text x="108.7" y="141.8">DIGITAL POWER</text>
<text x="24" y="147.8">1220</text>
<text x="108.7" y="147.8">DIGITAL POWER</text>
<text x="24" y="153.8">1221</text>
<text x="24" y="159.8">1222</text>
<text x="155.6" y="159.8">RELAY NC</text>
<text x="24" y="165.8">1223</text>
<text x="24" y="171.8">1224</text>
<text x="24" y="177.8">1225</text>
<text x="108.7" y="177.8">POT POWER SUPPLY</text>
<text x="151.3" y="178.9">RS-485 PORT</text>
<text x="24" y="183.8">1226</text>
<text x="108.7" y="183.8">ANALOG COMMON</text>
<text x="24" y="189.8">1227</text>
<text x="196.8" y="190.9">TO NETWORK SWITCH</text>
<text x="24" y="195.8">1228</text>
<text x="24" y="201.8">1229</text>
<text x="141.5" y="202.5">0-20mA</text>
<text x="155.2" y="202.5">0-10V</text>
<text x="169.7" y="202.5">NPN</text>
<text x="24" y="207.8">1230</text>
<text x="164.7" y="208.5" transform="rotate(-90 164.7 208.5)">AO1</text>
<text x="24" y="213.8">1231</text>
<text x="24" y="219.8">1232</text>
<text x="24" y="225.8">1233</text>
<text x="24" y="231.8">1234</text>
<text x="24" y="237.8">1235</text>
<text x="24" y="243.8">1236</text>
<text x="24" y="249.8">1237</text>
<text x="24" y="255.8">1238</text>
<text x="363.7" y="254">20210828</text>
<text x="348.9" y="260.3">DURAPULSE VFD</text>
</g>
<text font-size="4" x="348.2" y="253.6">ME</text>
<g font-size="2.6">
<text x="337.6" y="15.5">-</text>
<text x="351.7" y="15.5">-</text>
<text x="361.2" y="14.8">-</text>
<text x="391.6" y="15.5">-</text>
<text x="405.3" y="15.5">-</text>
</g>
<g font-size="2.1">
<text x="102.5" y="56.6">L1</text>
<text x="130.6" y="55.8" transform="rotate(-90 130.6 55.8)">DC-</text>
<text x="136.6" y="56.3" transform="rotate(-90 136.6 56.3)">DC+</text>
<text x="142.6" y="54.8" transform="rotate(-90 142.6 54.8)">B1</text>
<text x="148.6" y="54.8" transform="rotate(-90 148.6 54.8)">B2</text>
<text x="173.2" y="56.6">T1</text>
<text x="102.5" y="65.6">L2</text>
<text x="173.2" y="65.6">T2</text>
<text x="102.5" y="74.6">L3</text>
<text x="173.2" y="74.6">T3</text>
<text x="100.6" y="98.6">DI1</text>
<text x="172.2" y="98.6">+24V</text>
<text x="100.6" y="104.6">DI2</text>
<text x="171.6" y="104.6">STO1</text>
<text x="100.6" y="110.6">DI3</text>
<text x="171.6" y="110.6">STO2</text>
<text x="100.6" y="116.6">DI4</text>
<text x="172.5" y="116.6">SCM</text>
<text x="100.6" y="122.6">DI5</text>
<text x="172.9" y="122.6">SG+</text>
<text x="100.6" y="128.6">DI6</text>
<text x="173.4" y="128.6">SG-</text>
<text x="100.6" y="134.6">DI7</text>
<text x="171.1" y="134.6">SGND</text>
<text x="100.6" y="140.6">+24V</text>
<text x="172.5" y="140.6">DOC</text>
<text x="100.6" y="146.6">+24V</text>
<text x="100.6" y="152.6">DCM</text>
<text x="172.8" y="152.6">R1O</text>
<text x="100.6" y="158.6">DCM</text>
<text x="172.9" y="158.6">R1C</text>
<text x="100.6" y="164.6">DO</text>
<text x="174.4" y="164.6">R1</text>
<text x="100.6" y="176.6">+10V</text>
<text x="100.6" y="182.6">ACM</text>
<text x="100.6" y="188.6">AI1</text>
<text x="100.6" y="194.6">AI2</text>
<text x="100.6" y="200.5">AO1</text>
<text x="100.6" y="206.6">DO1</text>
<text x="100.6" y="212.5">DO2</text>
</g>
<g font-size="1.1">
<text x="341.4" y="249.5">DESIGNED BY:</text>
<text x="361.2" y="249.5">DATE:</text>
<text x="341.5" y="256.2">SHEET DESCRIPTION:</text>
<text x="321.8" y="260.2">SHEET NUMBER:</text>
<text x="321.8" y="266.8">TOTAL NO. SHEETS:</text>
<text x="341.6" y="264.4">MACHINE NAME:</text>
<text x="381" y="264.7">DRAWING NO:</text>
</g>
<g font-size="1">
<text x="343.6" y="11.6">DATE</text>
<text x="355.7" y="11.6">REV</text>
<text x="370.7" y="11.6">CHANGE DESCRIPTION</text>
<text x="374.2" y="9.3">REVISION HISTORY</text>
<text x="396.6" y="11.6">CHG BY</text>
<text x="410.9" y="11.6">CHK BY</text>
</g>
</svg>
